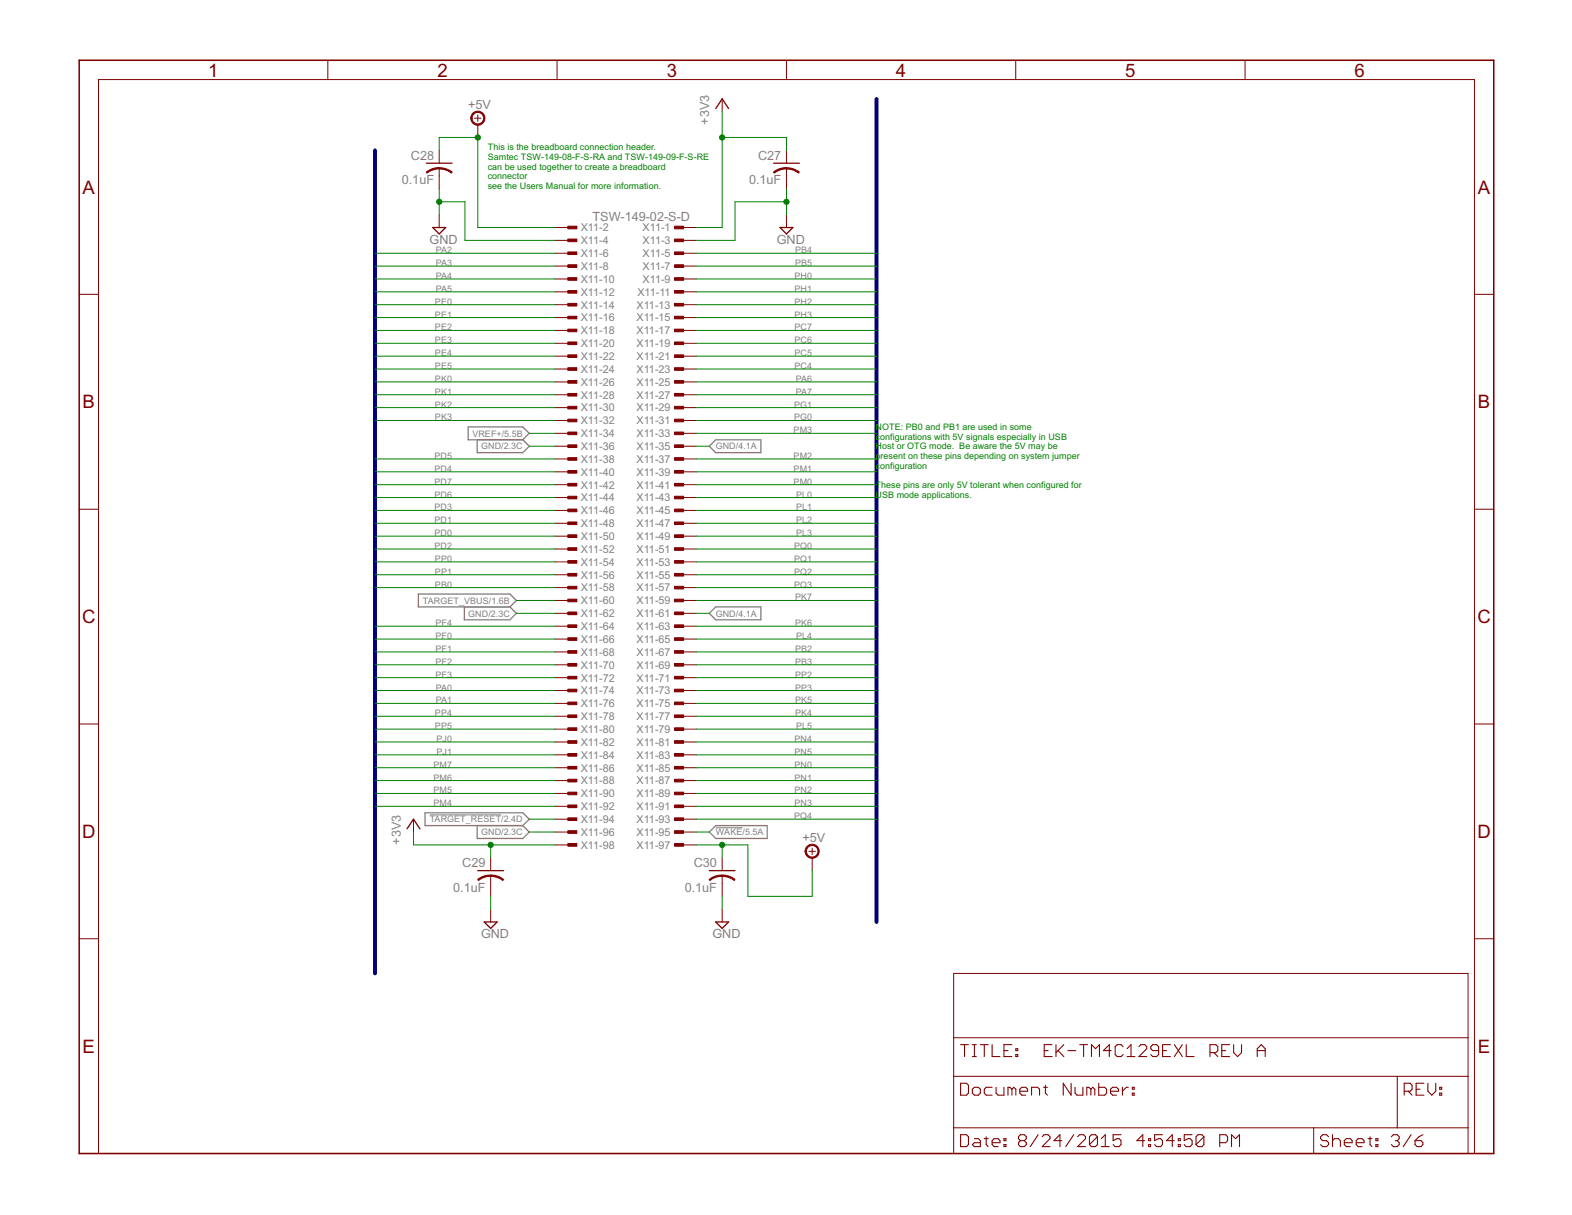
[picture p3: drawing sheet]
<svg xmlns="http://www.w3.org/2000/svg" width="279mm" height="216mm" viewBox="0 0 279 216" stroke-linecap="round" stroke-linejoin="round" font-family="sans-serif">
<path d="M83.2 75.9h9.7l1.2 1.1-1.2 1.1h-9.7zM84.8 78.1v2.3h8.1l1.2-1.1-1.2-1.2M127.2 78.1h8v2.3h-8l-1.1-1.1zM74.4 105.6h16.2l1.2 1.1-1.2 1.1h-16.2zM82.5 107.8v2.3h8.1l1.2-1.1-1.2-1.2M127.2 107.8h8v2.3h-8l-1.1-1.1zM75.5 144.4h17.4l1.2 1.2-1.2 1.1h-17.4zM84.8 146.7v2.3h8.1l1.2-1.2-1.2-1.1M127.2 146.7h9.2v2.3h-9.2l-1.1-1.2z" fill="none" stroke="#808080" stroke-width=".23"/>
<path d="M76.4 144.8h12.7M127.2 147.1h4.8" fill="none" stroke="#808080" stroke-width=".18"/>
<path d="M14.1 10.7h251.4v194.3h-251.4z" fill="none" stroke="#800000" stroke-width=".28"/>
<g fill="none" stroke="#800000" stroke-width=".18">
<path d="M58.3 10.7v3.4M99 10.7v3.4M128.4 17.6v2.3M139.8 10.7v3.4M180.5 10.7v3.4M221.3 10.7v3.4M78.1 26.7v2.3M78.1 29.9v3.7M78.1 38.1v2.3M84.3 21h1.2M84.9 20.4v1.2M84.9 22.1v2.3"/>
<path d="M139.8 26.7v2.3M139.8 29.9v3.7M139.8 38.1v2.3M14.1 52.3h3.4M98.6 40.4h2.3M98.6 42.7h2.3M98.6 45h2.3M98.6 47.3h2.3M98.6 49.6h2.3M98.6 51.9h2.3M98.6 54.1h2.3M98.6 56.4h2.3"/>
<path d="M98.6 58.7h2.3M121.5 40.4h2.3M121.5 42.7h2.3M121.5 45h2.3M121.5 47.3h2.3M121.5 49.6h2.3M121.5 51.9h2.3M121.5 54.1h2.3M121.5 56.4h2.3M121.5 58.7h2.3M262.1 52.3h3.4M98.6 61h2.3"/>
<path d="M98.6 63.3h2.3M98.6 65.6h2.3M98.6 67.9h2.3M98.6 70.1h2.3M98.6 72.4h2.3M98.6 74.7h2.3M98.6 77h2.3M98.6 79.3h2.3M121.5 61h2.3M121.5 63.3h2.3M121.5 65.6h2.3M121.5 67.9h2.3"/>
<path d="M121.5 70.1h2.3M121.5 72.4h2.3M121.5 74.7h2.3M121.5 77h2.3M121.5 79.3h2.3M14.1 90.5h3.4M98.6 81.6h2.3M98.6 83.8h2.3M98.6 86.1h2.3M98.6 88.4h2.3M98.6 90.7h2.3M98.6 93h2.3"/>
<path d="M98.6 95.3h2.3M98.6 97.6h2.3M98.6 99.8h2.3M121.5 81.6h2.3M121.5 83.8h2.3M121.5 86.1h2.3M121.5 88.4h2.3M121.5 90.7h2.3M121.5 93h2.3M121.5 95.3h2.3M121.5 97.6h2.3M121.5 99.8h2.3"/>
<path d="M262.1 90.5h3.4M98.6 102.1h2.3M98.6 104.4h2.3M98.6 106.7h2.3M98.6 109h2.3M98.6 111.3h2.3M98.6 113.6h2.3M98.6 115.8h2.3M98.6 118.1h2.3M121.5 102.1h2.3M121.5 104.4h2.3M121.5 106.7h2.3"/>
<path d="M121.5 109h2.3M121.5 111.3h2.3M121.5 113.6h2.3M121.5 115.8h2.3M121.5 118.1h2.3M14.1 128.7h3.4M98.6 120.4h2.3M98.6 122.7h2.3M98.6 125h2.3M98.6 127.3h2.3M98.6 129.6h2.3M98.6 131.8h2.3"/>
<path d="M98.6 134.1h2.3M98.6 136.4h2.3M98.6 138.7h2.3M121.5 120.4h2.3M121.5 122.7h2.3M121.5 125h2.3M121.5 127.3h2.3M121.5 129.6h2.3M121.5 131.8h2.3M121.5 134.1h2.3M121.5 136.4h2.3M121.5 138.7h2.3"/>
<path d="M262.1 128.7h3.4M73.5 145.6v2.2M87.2 152.4v2.3M87.2 155.6v3.7M98.6 141h2.3M98.6 143.3h2.3M98.6 145.6h2.3M98.6 147.8h2.3M98.6 150.1h2.3M121.5 141h2.3M121.5 143.3h2.3M121.5 145.6h2.3"/>
<path d="M121.5 147.8h2.3M121.5 150.1h2.3M128.4 152.4v2.3M128.4 155.6v3.7M143.8 151.3h1.1M144.4 150.7v1.1M144.4 152.4v2.3M14.1 166.8h3.4M87.2 161.6v2.2M128.4 161.6v2.2M169.5 173h91.4v32h-91.4zM262.1 166.8h3.4"/>
<path d="M169.5 191.3h91.4M169.5 184.4h91.4M248.3 191.3v9.1M17.5 205v-190.9h244.6v190.9M169.5 200.4h91.4M233.5 200.4v4.6"/>
</g>
<g fill="none" stroke="#800000" stroke-width=".19">
<path d="M170.7 192.5h1.1l.3 .3v1.4l-.3 .4h-1.1zM170.7 185.6h1.4M171.4 185.6v2.1M172.8 193.5l.4-.3h.7l.3 .3v.7l-.3 .4h-.7l-.4-.4zM172.8 185.6h.7M172.8 187.7h.7M173.2 185.6v2.1M174.2 185.6h1.4M174.9 185.6v2.1M176.3 185.6v2.1h1.4M176.3 193.2h-1l-.4 .3v.7l.4 .4h1M177 193.2v1l.4 .4h1v-1.4"/>
<path d="M178.4 186.7h.8M179.9 185.6h-1.5v2.1h1.5M179.9 193.5l-.4-.3h-.3v1.4M179.9 193.5l.3-.3 .4 .3v1.1M179.9 193.5v1.1M180.6 187.4h.3v.3h-.3zM180.6 186.4h.3v.3h-.3zM181.3 193.9h1.3v-.4l-.3-.3h-.7l-.3 .3v.7l.3 .4h.7M183.3 194.6v-1.4h1.1l.4 .3v1.1M185.5 193.2h.7M185.6 186.7h.7M185.8 192.8v1.4l.4 .4"/>
<path d="M187 185.6h-1.4v2.1h1.4M187.7 185.6v2.1M188 186.7l1.1 1M189.1 185.6l-1.4 1.4M189.8 186.7h1.4M190.4 192.5v2.1l-1.4-2.1v2.1M191.1 193.2v1l.3 .4h1.1v-1.4M191.9 185.6h1.4M192.6 185.6v2.1M193.9 193.5l-.4-.3h-.3v1.4M193.9 193.5v1.1M193.9 193.5l.3-.3 .4 .3v1.1"/>
<path d="M194 187.7v-2.1l.7 .8 .7-.8v2.1M195.3 192.5v2.1h1l.4-.4v-.7l-.4-.3h-1M197.4 193.9h1.4v-.4l-.4-.3h-.7l-.3 .3v.7l.3 .4h.7M197.5 186.7h-1.4l1.1-1.1v2.1M199.5 193.2v1.4M199.6 186l-.3-.4h-.7l-.4 .4v1.4l.4 .3h.7l.3-.3M200.3 187.7h1.4M200.3 186.4l.7-.8v2.1M200.5 193.2h-.3l-.7 .7M201.3 194.2h.3v.4h-.3zM201.3 193.2h.3v.3h-.3zM202.4 186l.4-.4h.7l.3 .4v.4l-1.4 1.3h1.4"/>
<path d="M205.9 186.7h-1l-.4-.3v-.4l.4-.4h.7l.3 .4v1.4l-.3 .3h-.7l-.4-.3M206.6 186.7h.7M208 185.6h-1.4v2.1h1.4M208.7 185.6l1.4 2.1M210.1 185.6l-1.4 2.1M210.8 185.6v2.1h1.4M215.1 187h1l.4-.3v-.7l-.4-.4h-1v2.1M215.8 187l.7 .7M217.1 186.7h.7M218.5 185.6h-1.4v2.1h1.4M219.3 185.6v1.4l.7 .7 .7-.7v-1.4M223.5 186.7h1.4"/>
<path d="M223.5 187.7v-1.3l.7-.8 .7 .8v1.3M249.6 193.9h1l.4-.4v-.7l-.4-.3h-1v2.1M250.3 193.9l.7 .7M251.7 193.5h.7M253.1 192.5h-1.4v2.1h1.4M253.8 192.5v1.4l.7 .7 .7-.7v-1.4M255.9 194.2h.3v.4h-.3zM255.9 193.2h.3v.3h-.3zM170.7 201.6h1.1l.3 .4v1.4l-.3 .4h-1.1zM173.2 202.3h.7l.3 .4v1.1h-1l-.4-.4 .4-.3h1M174.9 202.3h.7M175.3 202v1.4l.3 .4"/>
<path d="M176.3 203.1h1.4v-.4l-.3-.4h-.7l-.4 .4v.7l.4 .4h.7M178.4 203.4h.4v.4h-.4zM178.4 202.3h.4v.4h-.4zM181.4 202.7l-.4 .4v.3l.4 .4h.7l.3-.4v-.3l-.3-.4M181.4 202.7l-.4-.4v-.3l.4-.4h.7l.3 .4v.3l-.3 .4M181.4 202.7h.7M184.5 201.6l-1.4 2.2M185.2 202l.4-.4h.7l.3 .4v.3l-1.4 1.5h1.4M188.7 202.7h-1.4l1.1-1.1v2.2M190.8 201.6l-1.4 2.2M191.5 202l.4-.4h.7l.3 .4v.3l-1.4 1.5h1.4M195.1 202v1.4l-.4 .4h-.7l-.4-.4"/>
<path d="M195.1 202l-.4-.4h-.7l-.4 .4v1.4M195.1 202l-1.5 1.4M195.7 203.8h1.4M195.7 202.3l.7-.7v2.2M199.2 201.6h-1.4v1.1l.7-.4h.4l.3 .4v.7l-.3 .4h-.7l-.4-.4M203.5 202.7h-1.4l1-1.1v2.2M204.2 203.4h.3v.4h-.3zM204.2 202.3h.3v.4h-.3zM206.6 201.6h-1.4v1.1l.7-.4h.4l.3 .4v.7l-.3 .4h-.7l-.4-.4M208.7 202.7h-1.4l1.1-1.1v2.2M209.4 203.4h.4v.4h-.4zM209.4 202.3h.4v.4h-.4z"/>
<path d="M211.9 201.6h-1.4v1.1l.7-.4h.3l.4 .4v.7l-.4 .4h-.7l-.3-.4M214 202v1.4l-.4 .4h-.7l-.3-.4M214 202l-.4-.4h-.7l-.3 .4v1.4M214 202l-1.4 1.4M216.8 203.1h1l.4-.4v-.7l-.4-.4h-1v2.2M218.9 203.8v-2.2l.7 .7 .7-.7v2.2M236.1 202l-.3-.4h-.7l-.4 .4v.3l.4 .4h.7l.3 .4v.3l-.3 .4h-.7l-.4-.4M236.8 202.7l.4-.4h.7l.3 .4v1.1M236.8 201.6v2.2M238.9 203.1h1.4v-.4l-.3-.4h-.7l-.4 .4v.7l.4 .4h.7M241 203.1h1.4v-.4l-.3-.4h-.7l-.4 .4v.7l.4 .4h.7M243.1 202.3h.7"/>
<path d="M243.5 202v1.4l.3 .4M244.5 203.4h.4v.4h-.4zM244.5 202.3h.4v.4h-.4zM247.3 202l.3-.4h.7l.4 .4v.3l-.4 .4M248 202.7h.3M248.3 202.7l.4 .4v.3l-.4 .4h-.7l-.3-.4M250.8 201.6l-1.4 2.2M251.5 202.7h1.1l.3 .4v.3l-.3 .4h-.7l-.4-.4zM252.9 201.6l-.7 .4-.7 .7"/>
</g>
<g fill="#800000" stroke="#800000" stroke-width=".18">
<path d="M119.9 40.2h1.6v.5h-1.6z"/>
<path d="M100.9 40.2h1.6v.5h-1.6z"/>
<path d="M119.9 42.5h1.6v.4h-1.6z"/>
<path d="M100.9 42.5h1.6v.4h-1.6z"/>
<path d="M119.9 44.8h1.6v.4h-1.6z"/>
<path d="M100.9 44.8h1.6v.4h-1.6z"/>
<path d="M119.9 47.1h1.6v.4h-1.6z"/>
<path d="M100.9 47.1h1.6v.4h-1.6z"/>
<path d="M119.9 49.3h1.6v.5h-1.6z"/>
<path d="M100.9 49.3h1.6v.5h-1.6z"/>
<path d="M119.9 51.6h1.6v.5h-1.6z"/>
<path d="M100.9 51.6h1.6v.5h-1.6z"/>
<path d="M119.9 53.9h1.6v.5h-1.6z"/>
<path d="M100.9 53.9h1.6v.5h-1.6z"/>
<path d="M119.9 56.2h1.6v.5h-1.6z"/>
<path d="M100.9 56.2h1.6v.5h-1.6z"/>
<path d="M119.9 58.5h1.6v.4h-1.6z"/>
<path d="M100.9 58.5h1.6v.4h-1.6z"/>
<path d="M119.9 60.8h1.6v.4h-1.6z"/>
<path d="M100.9 60.8h1.6v.4h-1.6z"/>
<path d="M119.9 63.1h1.6v.4h-1.6z"/>
<path d="M100.9 63.1h1.6v.4h-1.6z"/>
<path d="M119.9 65.3h1.6v.5h-1.6z"/>
<path d="M100.9 65.3h1.6v.5h-1.6z"/>
<path d="M119.9 67.6h1.6v.5h-1.6z"/>
<path d="M100.9 67.6h1.6v.5h-1.6z"/>
<path d="M119.9 69.9h1.6v.5h-1.6z"/>
<path d="M100.9 69.9h1.6v.5h-1.6z"/>
<path d="M119.9 72.2h1.6v.5h-1.6z"/>
<path d="M100.9 72.2h1.6v.5h-1.6z"/>
<path d="M119.9 74.5h1.6v.5h-1.6z"/>
<path d="M100.9 74.5h1.6v.5h-1.6z"/>
<path d="M119.9 76.8h1.6v.4h-1.6z"/>
<path d="M100.9 76.8h1.6v.4h-1.6z"/>
<path d="M119.9 79.1h1.6v.4h-1.6z"/>
<path d="M100.9 79.1h1.6v.4h-1.6z"/>
<path d="M119.9 81.3h1.6v.5h-1.6z"/>
<path d="M100.9 81.3h1.6v.5h-1.6z"/>
<path d="M119.9 83.6h1.6v.5h-1.6z"/>
<path d="M100.9 83.6h1.6v.5h-1.6z"/>
<path d="M119.9 85.9h1.6v.5h-1.6z"/>
<path d="M100.9 85.9h1.6v.5h-1.6z"/>
<path d="M119.9 88.2h1.6v.4h-1.6z"/>
<path d="M100.9 88.2h1.6v.4h-1.6z"/>
<path d="M119.9 90.5h1.6v.4h-1.6z"/>
<path d="M100.9 90.5h1.6v.4h-1.6z"/>
<path d="M119.9 92.8h1.6v.4h-1.6z"/>
<path d="M100.9 92.8h1.6v.4h-1.6z"/>
<path d="M119.9 95h1.6v.5h-1.6z"/>
<path d="M100.9 95h1.6v.5h-1.6z"/>
<path d="M119.9 97.3h1.6v.5h-1.6z"/>
<path d="M100.9 97.3h1.6v.5h-1.6z"/>
<path d="M119.9 99.6h1.6v.5h-1.6z"/>
<path d="M100.9 99.6h1.6v.5h-1.6z"/>
<path d="M119.9 101.9h1.6v.5h-1.6z"/>
<path d="M100.9 101.9h1.6v.5h-1.6z"/>
<path d="M119.9 104.2h1.6v.4h-1.6z"/>
<path d="M100.9 104.2h1.6v.4h-1.6z"/>
<path d="M119.9 106.5h1.6v.4h-1.6z"/>
<path d="M100.9 106.5h1.6v.4h-1.6z"/>
<path d="M119.9 108.8h1.6v.4h-1.6z"/>
<path d="M100.9 108.8h1.6v.4h-1.6z"/>
<path d="M119.9 111h1.6v.5h-1.6z"/>
<path d="M100.9 111h1.6v.5h-1.6z"/>
<path d="M119.9 113.3h1.6v.5h-1.6z"/>
<path d="M100.9 113.3h1.6v.5h-1.6z"/>
<path d="M119.9 115.6h1.6v.5h-1.6z"/>
<path d="M100.9 115.6h1.6v.5h-1.6z"/>
<path d="M119.9 117.9h1.6v.5h-1.6z"/>
<path d="M100.9 117.9h1.6v.5h-1.6z"/>
<path d="M119.9 120.2h1.6v.4h-1.6z"/>
<path d="M100.9 120.2h1.6v.4h-1.6z"/>
<path d="M119.9 122.5h1.6v.4h-1.6z"/>
<path d="M100.9 122.5h1.6v.4h-1.6z"/>
<path d="M119.9 124.8h1.6v.4h-1.6z"/>
<path d="M100.9 124.8h1.6v.4h-1.6z"/>
<path d="M119.9 127h1.6v.5h-1.6z"/>
<path d="M100.9 127h1.6v.5h-1.6z"/>
<path d="M119.9 129.3h1.6v.5h-1.6z"/>
<path d="M100.9 129.3h1.6v.5h-1.6z"/>
<path d="M119.9 131.6h1.6v.5h-1.6z"/>
<path d="M100.9 131.6h1.6v.5h-1.6z"/>
<path d="M119.9 133.9h1.6v.5h-1.6z"/>
<path d="M100.9 133.9h1.6v.5h-1.6z"/>
<path d="M119.9 136.2h1.6v.5h-1.6z"/>
<path d="M100.9 136.2h1.6v.5h-1.6z"/>
<path d="M119.9 138.5h1.6v.4h-1.6z"/>
<path d="M100.9 138.5h1.6v.4h-1.6z"/>
<path d="M119.9 140.8h1.6v.4h-1.6z"/>
<path d="M100.9 140.8h1.6v.4h-1.6z"/>
<path d="M119.9 143h1.6v.5h-1.6z"/>
<path d="M100.9 143h1.6v.5h-1.6z"/>
<path d="M119.9 145.3h1.6v.5h-1.6z"/>
<path d="M100.9 145.3h1.6v.5h-1.6z"/>
<path d="M119.9 147.6h1.6v.5h-1.6z"/>
<path d="M100.9 147.6h1.6v.5h-1.6z"/>
<path d="M119.9 149.9h1.6v.5h-1.6z"/>
<path d="M100.9 149.9h1.6v.5h-1.6z"/>
</g>
<path d="M127.2 19.3l1.2-1.7 1.1 1.7M75.8 29h4.5M137.5 29h4.6M76.9 40.4h2.3l-1.1 1.2zM138.6 40.4h2.3l-1.1 1.2zM72.3 147.3l1.2-1.7 1.1 1.7M84.9 154.7h4.6M126.1 154.7h4.5M86.1 163.8h2.2l-1.1 1.2zM127.2 163.8h2.3l-1.1 1.2z" fill="none" stroke="#800000" stroke-width=".23"/>
<g fill="#800000" stroke="#800000" stroke-width=".18">
<path d="M84 20.1a1.26 1.26 0 0 1 2 .2 1.26 1.26 0 0 1-.7 1.9 1.26 1.26 0 0 1-1.6-1.2h.2a1.03 1.03 0 0 1 1.5-.9 1.03 1.03 0 0 1 .2 1.8 1.03 1.03 0 0 1-1.7-.6v-.3h-.2z" fill-rule="evenodd"/>
<path d="M143.5 150.4a1.26 1.26 0 0 1 1.9 .3 1.26 1.26 0 0 1-.7 1.8 1.26 1.26 0 0 1-1.6-1.2h.2a1.03 1.03 0 0 1 1.4-1 1.03 1.03 0 0 1 .3 1.7 1.03 1.03 0 0 1-1.6-.5l-.1-.2h-.2v-.4z" fill-rule="evenodd"/>
<path d="M137.5 30.6l.2-.2a3.6 3.6 0 0 1 2.1-.6v.2l-1.4 .3-.8 .5z" fill-rule="evenodd"/>
<path d="M139.8 29.8l1.2 .2 1.1 .6-.2 .2-.8-.5-1.3-.3z" fill-rule="evenodd"/>
<path d="M75.8 30.6l.2-.2a3.6 3.6 0 0 1 2.1-.6v.2l-1.4 .3-.8 .5z" fill-rule="evenodd"/>
<path d="M78.1 29.8l1.2 .2 1.1 .6-.2 .2-.4-.3a3.2 3.2 0 0 0-1.7-.5z" fill-rule="evenodd"/>
<path d="M84.9 156.3l.2-.2a3.6 3.6 0 0 1 2.1-.6v.2h-.5a3.2 3.2 0 0 0-1.7 .8z" fill-rule="evenodd"/>
<path d="M87.2 155.5h.3a3.5 3.5 0 0 1 2 .8l-.1 .2-.8-.5-1.4-.3z" fill-rule="evenodd"/>
<path d="M126 156.3l.2-.2a3.6 3.6 0 0 1 2.2-.6v.2a3.3 3.3 0 0 0-2.2 .8z" fill-rule="evenodd"/>
<path d="M128.4 155.5l1.2 .2 1 .6-.1 .2-.8-.5-1.3-.3z" fill-rule="evenodd"/>
</g>
<path d="M155.8 17.6v146.2M66.7 26.7v146.3" fill="none" stroke="#000080" stroke-width=".7"/>
<g fill="none" stroke="#008000" stroke-width=".18">
<path d="M128.4 19.9v20.5h-4.6M78.1 35.9h4.5v6.8h16M78.1 26.7v-2.3h6.8v16h13.7M78.1 33.6v4.5M128.4 24.4h11.4v2.3M139.8 33.6v4.5M139.8 35.9h-9.2v6.8h-6.8M66.7 45h31.9M66.7 47.3h31.9M66.7 49.6h31.9M66.7 51.9h31.9M66.7 54.1h31.9"/>
<path d="M66.7 56.4h31.9M66.7 58.7h31.9M123.8 45h32M123.8 47.3h32M123.8 49.6h32M123.8 51.9h32M123.8 54.1h32M123.8 56.4h32M123.8 58.7h32M66.7 61h31.9M66.7 63.3h31.9M66.7 65.6h31.9"/>
<path d="M66.7 67.9h31.9M66.7 70.1h31.9M66.7 72.4h31.9M66.7 74.7h31.9M94.1 77h4.5M94.1 79.3h4.5M123.8 77h32M123.8 79.3h2.3M123.8 61h32M123.8 63.3h32M123.8 65.6h32M123.8 67.9h32"/>
<path d="M123.8 70.1h32M123.8 72.4h32M123.8 74.7h32M66.7 81.6h31.9M66.7 83.8h31.9M66.7 86.1h31.9M66.7 88.4h31.9M66.7 93h31.9M66.7 95.3h31.9M66.7 97.6h31.9M66.7 99.8h31.9M66.7 90.7h31.9"/>
<path d="M123.8 81.6h32M123.8 83.8h32M123.8 86.1h32M123.8 88.4h32M123.8 93h32M123.8 95.3h32M123.8 97.6h32M123.8 99.8h32M123.8 90.7h32M66.7 111.3h31.9M66.7 113.6h31.9M66.7 115.8h31.9"/>
<path d="M66.7 118.1h31.9M66.7 102.1h31.9M66.7 104.4h31.9M91.8 109h6.8M91.8 106.7h6.8M123.8 109h2.3M123.8 106.7h32M123.8 111.3h32M123.8 113.6h32M123.8 115.8h32M123.8 118.1h32M123.8 102.1h32"/>
<path d="M123.8 104.4h32M66.7 120.4h31.9M66.7 122.7h31.9M66.7 125h31.9M66.7 127.3h31.9M66.7 129.6h31.9M66.7 131.8h31.9M66.7 134.1h31.9M66.7 136.4h31.9M66.7 138.7h31.9M123.8 120.4h32M123.8 122.7h32"/>
<path d="M123.8 125h32M123.8 127.3h32M123.8 129.6h32M123.8 131.8h32M123.8 134.1h32M123.8 136.4h32M123.8 138.7h32M66.7 141h31.9M66.7 143.3h31.9M73.5 147.8v2.3h25.1M87.2 150.1v2.3M87.2 159.3v2.3"/>
<path d="M94.1 145.6h4.5M94.1 147.8h4.5M123.8 145.6h32M123.8 147.8h2.3M123.8 141h32M123.8 143.3h32M123.8 150.1h9.1v9.2h11.5v-4.6M128.4 150.1v2.3M128.4 159.3v2.3"/>
</g>
<g fill="#008000" stroke="#008000" stroke-width=".18">
<circle cx="139.8" cy="35.9" r=".47"/>
<circle cx="78.1" cy="35.9" r=".47"/>
<circle cx="87.2" cy="150.1" r=".47"/>
<circle cx="128.4" cy="24.4" r=".47"/>
<circle cx="84.9" cy="24.4" r=".47"/>
<circle cx="128.4" cy="150.1" r=".47"/>
</g>
<g font-size="3.7" fill="#800000">
<text x="37" y="13.6">1</text>
<text x="77.7" y="13.6">2</text>
<text x="118.5" y="13.6">3</text>
<text x="159.3" y="13.6">4</text>
<text x="200" y="13.6">5</text>
<text x="240.8" y="13.6">6</text>
<text x="14.7" y="34.4">A</text>
<text x="262.7" y="34.4">A</text>
<text x="14.7" y="72.6">B</text>
<text x="262.7" y="72.6">B</text>
<text x="14.6" y="110.7">C</text>
<text x="262.6" y="110.7">C</text>
<text x="14.6" y="148.9">D</text>
<text x="262.6" y="148.9">D</text>
<text x="14.7" y="187.1">E</text>
<text x="262.7" y="187.1">E</text>
</g>
<g font-size="2.5" fill="#808080">
<text x="83.2" y="19.3">+5V</text>
<text x="126.1" y="22.1" transform="rotate(-90 126.1 22.1)">+3V3</text>
<text x="73" y="28.4">C28</text>
<text x="134.7" y="28.4">C27</text>
<text x="71.4" y="32.8">0.1uF</text>
<text x="133.1" y="32.8">0.1uF</text>
<text x="105.3" y="39.3">TSW-149-02-S-D</text>
<text x="76.4" y="43.3">GND</text>
<text x="138.1" y="43.3">GND</text>
<text x="142.6" y="149.6">+5V</text>
<text x="71.2" y="150.1" transform="rotate(-90 71.2 150.1)">+3V3</text>
<text x="82.2" y="154.1">C29</text>
<text x="123.3" y="154.1">C30</text>
<text x="80.6" y="158.5">0.1uF</text>
<text x="121.7" y="158.5">0.1uF</text>
<text x="85.5" y="166.7">GND</text>
<text x="126.6" y="166.7">GND</text>
</g>
<g font-size="2.1" fill="#808080">
<text x="103.2" y="41.1">X11-2</text>
<text x="114.2" y="41.1">X11-1</text>
<text x="103.2" y="43.4">X11-4</text>
<text x="103.2" y="45.7">X11-6</text>
<text x="103.2" y="48">X11-8</text>
<text x="114.2" y="43.4">X11-3</text>
<text x="114.2" y="45.7">X11-5</text>
<text x="114.2" y="48">X11-7</text>
<text x="103.2" y="50.3">X11-10</text>
<text x="103.2" y="52.5">X11-12</text>
<text x="113.3" y="52.5">X11-11</text>
<text x="114.2" y="50.3">X11-9</text>
<text x="103.2" y="54.8">X11-14</text>
<text x="103.2" y="57.1">X11-16</text>
<text x="103.2" y="59.4">X11-18</text>
<text x="113.1" y="54.8">X11-13</text>
<text x="113.1" y="57.1">X11-15</text>
<text x="113.1" y="59.4">X11-17</text>
<text x="103.2" y="61.7">X11-20</text>
<text x="103.2" y="64">X11-22</text>
<text x="113.1" y="61.7">X11-19</text>
<text x="113.1" y="64">X11-21</text>
<text x="103.2" y="66.3">X11-24</text>
<text x="103.2" y="68.5">X11-26</text>
<text x="103.2" y="70.8">X11-28</text>
<text x="113.1" y="66.3">X11-23</text>
<text x="113.1" y="68.5">X11-25</text>
<text x="113.1" y="70.8">X11-27</text>
<text x="103.2" y="73.1">X11-30</text>
<text x="103.2" y="75.4">X11-32</text>
<text x="103.2" y="77.7">X11-34</text>
<text x="113.1" y="73.1">X11-29</text>
<text x="113.1" y="75.4">X11-31</text>
<text x="113.1" y="77.7">X11-33</text>
<text x="103.2" y="80">X11-36</text>
<text x="103.2" y="82.3">X11-38</text>
<text x="113.1" y="80">X11-35</text>
<text x="113.1" y="82.3">X11-37</text>
<text x="103.2" y="84.5">X11-40</text>
<text x="103.2" y="86.8">X11-42</text>
<text x="103.2" y="89.1">X11-44</text>
<text x="113.1" y="84.5">X11-39</text>
<text x="113.1" y="86.8">X11-41</text>
<text x="113.1" y="89.1">X11-43</text>
<text x="103.2" y="91.4">X11-46</text>
<text x="103.2" y="93.7">X11-48</text>
<text x="103.2" y="96">X11-50</text>
<text x="113.1" y="91.4">X11-45</text>
<text x="113.1" y="93.7">X11-47</text>
<text x="113.1" y="96">X11-49</text>
<text x="103.2" y="98.2">X11-52</text>
<text x="103.2" y="100.5">X11-54</text>
<text x="113.1" y="98.2">X11-51</text>
<text x="113.1" y="100.5">X11-53</text>
<text x="103.2" y="102.8">X11-56</text>
<text x="103.2" y="105.1">X11-58</text>
<text x="103.2" y="107.4">X11-60</text>
<text x="113.1" y="102.8">X11-55</text>
<text x="113.1" y="105.1">X11-57</text>
<text x="113.1" y="107.4">X11-59</text>
<text x="103.2" y="109.7">X11-62</text>
<text x="103.2" y="112">X11-64</text>
<text x="113.1" y="109.7">X11-61</text>
<text x="113.1" y="112">X11-63</text>
<text x="103.2" y="114.2">X11-66</text>
<text x="103.2" y="116.5">X11-68</text>
<text x="103.2" y="118.8">X11-70</text>
<text x="113.1" y="114.2">X11-65</text>
<text x="113.1" y="116.5">X11-67</text>
<text x="113.1" y="118.8">X11-69</text>
<text x="103.2" y="121.1">X11-72</text>
<text x="103.2" y="123.4">X11-74</text>
<text x="103.2" y="125.7">X11-76</text>
<text x="113.1" y="121.1">X11-71</text>
<text x="113.1" y="123.4">X11-73</text>
<text x="113.1" y="125.7">X11-75</text>
<text x="103.2" y="128">X11-78</text>
<text x="103.2" y="130.2">X11-80</text>
<text x="113.1" y="128">X11-77</text>
<text x="113.1" y="130.2">X11-79</text>
<text x="103.2" y="132.5">X11-82</text>
<text x="103.2" y="134.8">X11-84</text>
<text x="103.2" y="137.1">X11-86</text>
<text x="113.1" y="132.5">X11-81</text>
<text x="113.1" y="134.8">X11-83</text>
<text x="113.1" y="137.1">X11-85</text>
<text x="103.2" y="139.4">X11-88</text>
<text x="103.2" y="141.7">X11-90</text>
<text x="103.2" y="144">X11-92</text>
<text x="113.1" y="139.4">X11-87</text>
<text x="113.1" y="141.7">X11-89</text>
<text x="113.1" y="144">X11-91</text>
<text x="103.2" y="146.2">X11-94</text>
<text x="103.2" y="148.5">X11-96</text>
<text x="113.1" y="146.2">X11-93</text>
<text x="113.1" y="148.5">X11-95</text>
<text x="103.2" y="150.8">X11-98</text>
<text x="113.1" y="150.8">X11-97</text>
</g>
<g font-size="1.8" fill="#008000">
<text x="86.7" y="26.7">This is the breadboard connection header.</text>
<text x="86.7" y="28.4">Samtec TSW-149-08-F-S-RA and TSW-149-09-F-S-RE</text>
<text x="86.7" y="30.1">can be used together to create a breadboard</text>
<text x="86.7" y="31.9">connector</text>
<text x="86.7" y="33.6">see the Users Manual for more information.</text>
<text x="155.6" y="76.4">NOTE: PB0 and PB1 are used in some</text>
<text x="155.6" y="78.1">configurations with 5V signals especially in USB</text>
<text x="155.6" y="79.8">Host or OTG mode. Be aware the 5V may be</text>
<text x="155.6" y="81.6">present on these pins depending on system jumper</text>
<text x="155.6" y="83.3">configuration</text>
<text x="155.6" y="86.7">These pins are only 5V tolerant when configured for</text>
<text x="155.6" y="88.4">USB mode applications.</text>
</g>
<g font-size="1.8" fill="#808080">
<text x="77.4" y="45">PA2</text>
<text x="77.4" y="47.3">PA3</text>
<text x="141.3" y="45">PB4</text>
<text x="141.3" y="47.3">PB5</text>
<text x="77.4" y="49.6">PA4</text>
<text x="77.4" y="51.9">PA5</text>
<text x="141.2" y="49.6">PH0</text>
<text x="141.2" y="51.9">PH1</text>
<text x="77.3" y="54.1">PE0</text>
<text x="77.3" y="56.4">PE1</text>
<text x="77.3" y="58.7">PE2</text>
<text x="141.2" y="54.1">PH2</text>
<text x="141.2" y="56.4">PH3</text>
<text x="141.2" y="58.7">PC7</text>
<text x="77.3" y="61">PE3</text>
<text x="77.3" y="63.3">PE4</text>
<text x="77.3" y="65.6">PE5</text>
<text x="141.2" y="61">PC6</text>
<text x="141.2" y="63.3">PC5</text>
<text x="141.2" y="65.6">PC4</text>
<text x="77.3" y="67.9">PK0</text>
<text x="77.3" y="70.1">PK1</text>
<text x="141.4" y="67.9">PA6</text>
<text x="141.4" y="70.1">PA7</text>
<text x="77.3" y="72.4">PK2</text>
<text x="77.3" y="74.7">PK3</text>
<text x="84" y="77.6">VREF+/5.5B</text>
<text x="141.1" y="77">PM3</text>
<text x="141.1" y="72.4">PG1</text>
<text x="141.1" y="74.7">PG0</text>
<text x="77.2" y="81.6">PD5</text>
<text x="77.2" y="83.9">PD4</text>
<text x="85.5" y="79.9">GND/2.3C</text>
<text x="127.2" y="79.9">GND/4.1A</text>
<text x="141.1" y="81.6">PM2</text>
<text x="141.1" y="83.9">PM1</text>
<text x="77.2" y="86.1">PD7</text>
<text x="77.2" y="88.4">PD6</text>
<text x="141.1" y="86.1">PM0</text>
<text x="141.5" y="88.4">PL0</text>
<text x="77.2" y="90.7">PD3</text>
<text x="77.2" y="93">PD1</text>
<text x="77.2" y="95.3">PD0</text>
<text x="141.5" y="93">PL2</text>
<text x="141.5" y="95.3">PL3</text>
<text x="141.5" y="90.7">PL1</text>
<text x="77.2" y="97.6">PD2</text>
<text x="77.3" y="99.8">PP0</text>
<text x="141.1" y="97.6">PQ0</text>
<text x="141.1" y="99.8">PQ1</text>
<text x="75.2" y="107.3">TARGET_VBUS/1.6B</text>
<text x="77.3" y="102.1">PP1</text>
<text x="77.3" y="104.4">PB0</text>
<text x="141.1" y="102.1">PQ2</text>
<text x="141.1" y="104.4">PQ3</text>
<text x="141.3" y="106.7">PK7</text>
<text x="77.4" y="111.3">PF4</text>
<text x="77.4" y="113.6">PF0</text>
<text x="83.2" y="109.6">GND/2.3C</text>
<text x="127.2" y="109.6">GND/4.1A</text>
<text x="141.3" y="111.3">PK6</text>
<text x="141.5" y="113.6">PL4</text>
<text x="77.4" y="115.8">PF1</text>
<text x="77.4" y="118.1">PF2</text>
<text x="141.3" y="115.8">PB2</text>
<text x="141.3" y="118.1">PB3</text>
<text x="77.4" y="120.4">PF3</text>
<text x="77.4" y="122.7">PA0</text>
<text x="77.4" y="125">PA1</text>
<text x="141.3" y="120.4">PP2</text>
<text x="141.3" y="122.7">PP3</text>
<text x="141.3" y="125">PK5</text>
<text x="77.3" y="127.3">PP4</text>
<text x="77.3" y="129.6">PP5</text>
<text x="77.6" y="131.8">PJ0</text>
<text x="141.2" y="131.8">PN4</text>
<text x="141.3" y="127.3">PK4</text>
<text x="141.5" y="129.6">PL5</text>
<text x="77.1" y="136.4">PM7</text>
<text x="77.6" y="134.1">PJ1</text>
<text x="141.2" y="134.1">PN5</text>
<text x="141.2" y="136.4">PN0</text>
<text x="77.1" y="138.7">PM6</text>
<text x="77.1" y="141">PM5</text>
<text x="77.1" y="143.3">PM4</text>
<text x="141.2" y="138.7">PN1</text>
<text x="141.2" y="141">PN2</text>
<text x="141.2" y="143.3">PN3</text>
<text x="76.4" y="146.1">TARGET_RESET/2.4D</text>
<text x="85.5" y="148.4">GND/2.3C</text>
<text x="127.2" y="148.4">WAKE/5.5A</text>
<text x="141.1" y="145.6">PQ4</text>
</g>
</svg>
